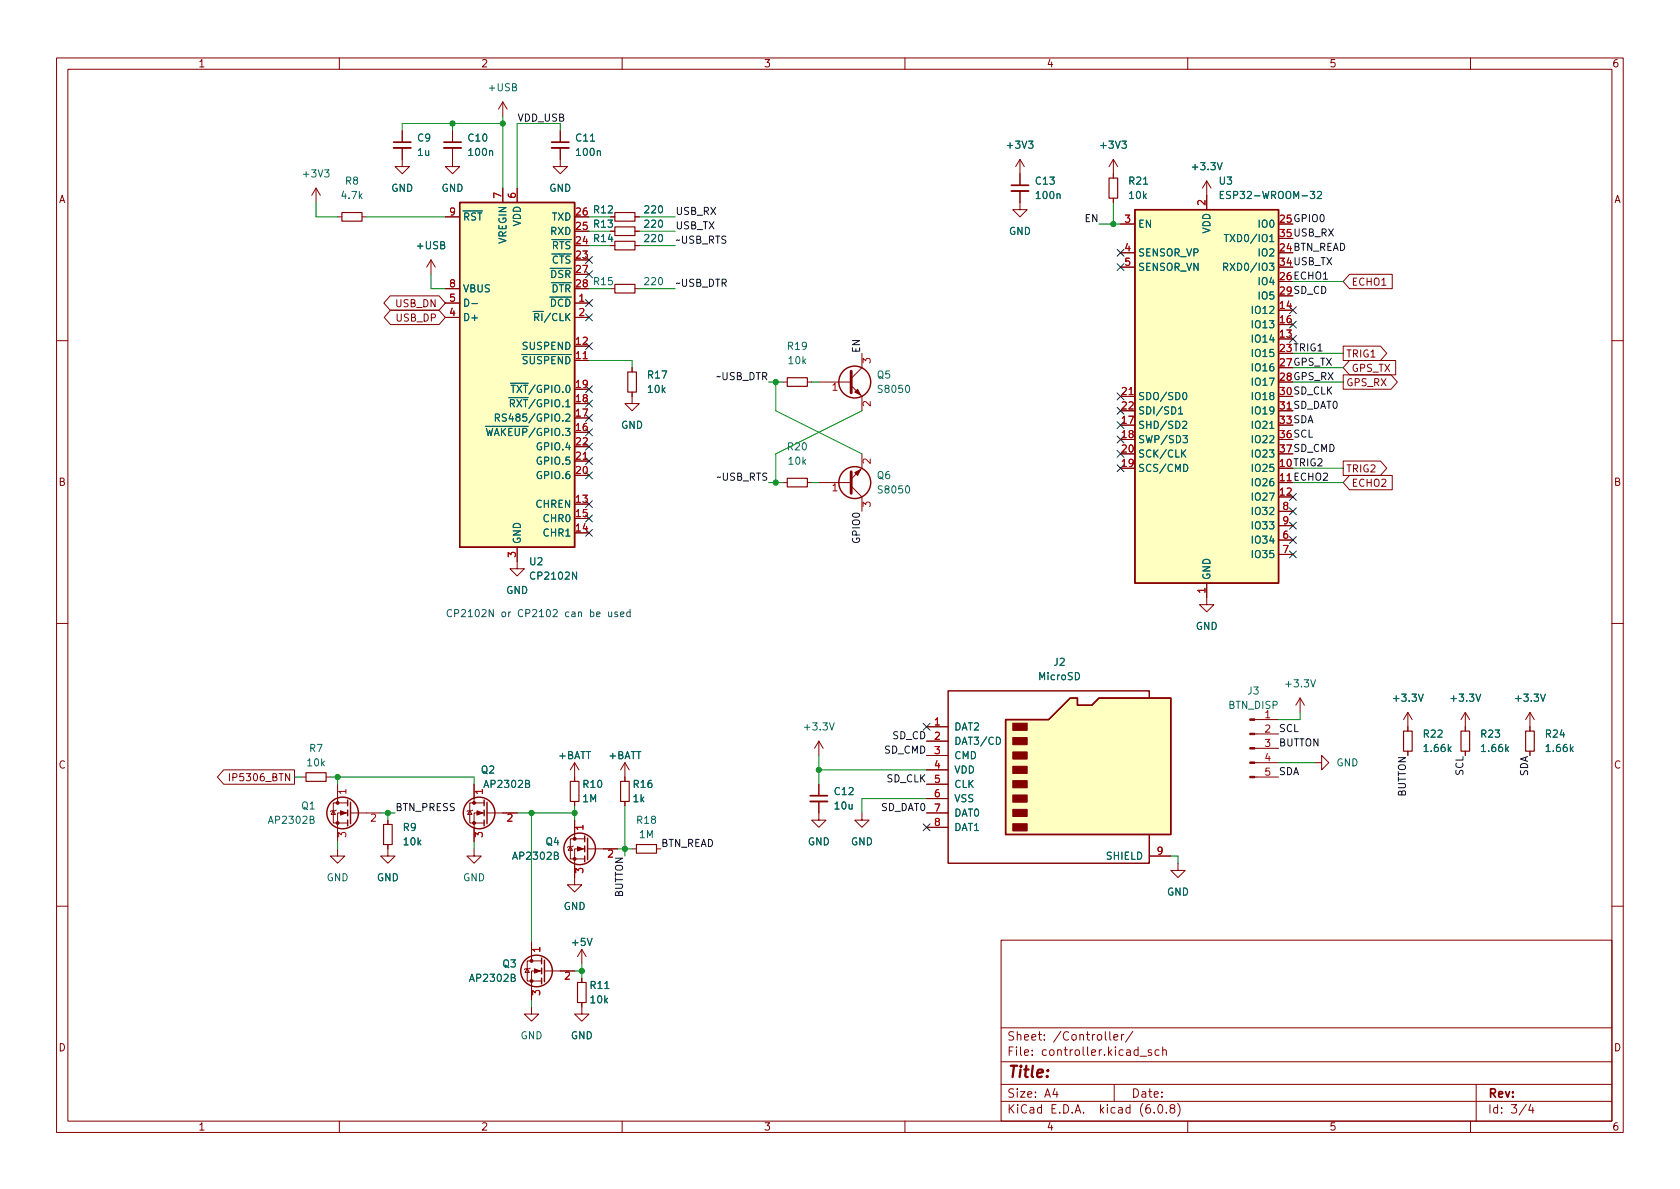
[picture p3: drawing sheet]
<svg xmlns="http://www.w3.org/2000/svg" width="297mm" height="210mm" viewBox="0 0 297 210" stroke-linecap="round" stroke-linejoin="round" font-family="sans-serif">
<g fill="none" stroke="#840000" stroke-width=".18">
<path d="M10 10.2h277v190.1h-277zM12 12.2h273v186.1h-273zM60 10.2v2M88.9 18l-.8 1.3M88.9 18v2.6M88.9 18l.8 1.3M110 10.2v2M160 10.2v2M210 10.2v2M260 10.2v2M55.9 33.3l-.8 1.2M55.9 33.3v2.5"/>
<path d="M55.9 33.3l.7 1.2M59.7 38.3h.8M64 38.3h.8M71.1 26.2v3.3h1.3l-1.3 1.2-1.3-1.2h1.3M71.1 23.1v2M78.7 38.3h2.6M80 26.2v3.3h1.3l-1.3 1.2-1.3-1.2h1.3M80 23.1v2M88.9 33.3v2.5M91.4 33.3v2.5M99.1 26.2v3.3h1.2l-1.2 1.2-1.3-1.2h1.3M99.1 23.1v2"/>
<path d="M112.3 38.3h.7M180.3 33.8v3.3h1.3l-1.3 1.2-1.2-1.2h1.2M180.3 28.2l-.7 1.3M180.3 28.2v4.6M180.3 28.2l.8 1.3M196.8 28.2l-.7 1.3M196.8 28.2v3.3M196.8 35v.8M196.8 28.2l.8 1.3M198.1 39.6h2.6M213.4 32l-.8 1.3M213.4 32v5.1"/>
<path d="M213.4 32l.7 1.3M69 52.3h8.6l1.1 1.3-1.1 1.3h-8.6l-1.1-1.3zM69 54.9h8.6l1.1 1.2-1.1 1.3h-8.6l-1.1-1.3zM76.2 46l-.8 1.2M76.2 46v2.5M76.2 46l.8 1.2M78.7 53.6h2.6M78.7 56.1h2.6M78.7 51h2.6M101.6 53.6h2.5M101.6 56.1h2.5M112.3 43.4h.7"/>
<path d="M112.3 51h.7M112.3 40.9h.7M198.1 44.7h2.6M198.1 47.2h2.6M238.6 48.5h7.6v2.5h-7.6l-1.1-1.2zM10 60.2h2M101.6 63.7h2.5M111.8 69.3v2.1h1.2l-1.2 1.2-1.3-1.2h1.3M111.8 65v.8M138.4 67.6h.8M142.7 67.6h.8M144.8 67.6h5.7"/>
<path d="M150.5 68.2l1.9 1.9v2.5M152.4 62.5v2.5l-1.9 1.9M198.1 70.1h2.6M237.5 66.3h8.5l1.1 1.3-1.1 1.2h-8.5zM237.5 61.2h6.6l1.1 1.3-1.1 1.2h-6.6zM238.6 63.7h8.2v2.6h-8.2l-1.1-1.3zM285 60.2h2M91.4 96.8v3.8h1.3l-1.3 1.2-1.2-1.2h1.2M101.6 81.5h2.5M138.4 85.3h.8M142.7 85.3h.8M144.8 85.3h5.7"/>
<path d="M150.5 86l1.9 1.9v2.5M152.4 80.3v2.5l-1.9 1.9M226.1 95.5h2.5M226.1 98h2.5M226.1 90.4h2.5M226.1 93h2.5M237.5 81.5h6.6l1.1 1.3-1.1 1.3h-6.6zM238.6 84.1h7.6v2.5h-7.6l-1.1-1.3zM10 110.2h2M213.4 103.1v3.8h1.2l-1.2 1.3-1.3-1.3h1.3M285 110.2h2M39.6 136.1h12.5v2.6h-12.5l-1.2-1.3z"/>
<path d="M40.6 136.8v1.3M53.3 137.4h.8M57.7 137.4h.7M59.7 138.7v3.3M83.8 138.7v3.3M101.6 134.9v3.3M101.6 134.9l-.8 1.2M101.6 134.9l.8 1.2M110.5 134.9l-.8 1.2M110.5 134.9v3.3M110.5 134.9l.8 1.2M144.8 131.1l-.8 1.2"/>
<path d="M144.8 131.1v2.5M144.8 138.7v2M144.8 131.1l.7 1.2M163.8 128.5h3.8M163.8 131.1h3.8M163.8 133.6h3.8M163.8 136.1h3.8M163.8 138.7h3.8M221.8 137.4h4.3M221.8 134.9h4.3M221.8 132.3h4.3M221.8 129.8h4.3"/>
<path d="M221.8 127.2h4.3M229.9 123.4l-.8 1.3M229.9 123.4v2.6M229.9 123.4l.7 1.3M232.4 134.9h1.3v-1.3l1.2 1.3-1.2 1.2v-1.2M248.9 126v3.3M248.9 132.8v.8M248.9 126l-.7 1.2M248.9 126l.8 1.2M259.1 126l-.8 1.2M259.1 126v3.3M259.1 132.8v.8"/>
<path d="M259.1 126l.7 1.2M270.5 126v3.3M270.5 132.8v.8M270.5 126l-.8 1.2M270.5 126l.8 1.2M58.9 143.4l.4 .6h-.8zM59.4 143.3l-.1 .1h-.8l-.1 .1M59.7 150.1v1.3h1.3l-1.3 1.2-1.3-1.2h1.3M61.5 143.8h-1.8v5M61.5 142h-2.6v3.5h2.6M62 143.8h5.3M68.6 149.3v2.1h1.2l-1.2 1.2-1.3-1.2h1.3"/>
<path d="M68.6 145v.8M83.1 143.4l.3 .6h-.7zM83.6 143.3l-.2 .1h-.7l-.2 .1M83.8 150.1v1.3h1.3l-1.3 1.2-1.3-1.2h1.3M85.6 143.8h-1.8v5M85.6 142h-2.5v3.5h2.5M86.1 143.8h5.3M100.8 149.7l.4 .7h-.7zM101.3 149.6l-.1 .1h-.7l-.2 .2M101.6 141.7v.8M101.6 145v3.3M103.4 150.1h-1.8v6.4h1.3l-1.3 1.2-1.3-1.2h1.3"/>
<path d="M103.4 148.3h-2.6v3.6h2.6M103.9 150.1h5.3M110.5 141.7v.8M111.8 150.1h.7M116.1 150.1h.7M144.8 141.7v3.3h1.2l-1.2 1.3-1.3-1.3h1.3M152.4 143.8v1.2h1.3l-1.3 1.3-1.3-1.3h1.3M163.8 143.8h3.8M163.8 141.2h3.8M163.8 146.3h3.8M203.2 151.4h3.8M208.3 152.6v1.3h1.2l-1.2 1.3-1.3-1.3h1.3"/>
<path d="M10 160.2h2M93.2 171.3l.4 .7h-.8zM93.7 171.2l-.1 .1h-.8l-.1 .1M94 178v1.3h1.2l-1.2 1.3-1.3-1.3h1.3M94 166.6v3.3M95.8 171.7h-1.8v5.1M95.8 169.9h-2.6v3.6h2.6M96.3 171.7h5.3M102.9 177.3v2h1.2l-1.2 1.3-1.3-1.3h1.3M102.9 167.9l-.8 1.3M102.9 167.9v2.5M102.9 173v.7"/>
<path d="M102.9 167.9l.7 1.3M177 166.3h108v32h-108zM285 160.2h2M60 198.3v2M110 198.3v2M160 198.3v2M177 194.8h108M177 191.8h108M177 187.8h108M177 181.8h108M186.5 192.5l-.4 1h1M186.9 193v1"/>
<path d="M195.4 182.4v1.3l.2 .2M196.2 182.4v1.3l.2 .2M196.9 183.4l.7-.1v-.3l-.5-.1-.2 .2 .1 .8h.6M197 191.8v3M198.3 182.9v1M198.7 182.9l-.3 .1-.1 .2M200.3 182.4l-1.3 1.9M201.6 186.8h1.1M203.6 185.7l-.4-.1-.2 .2 .1 .3 .5 .1v.4h-.6M204.1 196.7v.1M204.9 195.4l.2-.1a.81 .81 0 0 1 .6 .7 .81 .81 0 0 1-.3 .8h-.2a.81 .81 0 0 1-.6-.6 .81 .81 0 0 1 .3-.8zM204.9 185.7l-.4-.1-.3 .3v.4l.2 .3h.5"/>
<path d="M205.6 185.8l.2-.2 .3 .1 .1 .9M205.6 185.1v1.5M206.2 196.7v.1M207.1 196l-.2-.3v-.2l.2-.2 .5 .1 .1 .2-.1 .2-.6 .2-.1 .3v.4l.2 .1h.5l.1-.3-.1-.4-.2-.1M208.2 195.1a1.72 1.72 0 0 1 0 2.3M210 198.3v2M260 198.3v2M261 191.8v6.5M269.9 195.3l-1.3 1.9M270.6 195.3l-.3 1h.9M271 195.8v1"/>
</g>
<g fill="none" stroke="#840000" stroke-width=".2">
<path d="M60.5 37.6h3.5v1.5h-3.5zM108.7 37.6h3.6v1.5h-3.6zM196.1 31.5h1.5v3.5h-1.5zM108.7 42.7h3.6v1.5h-3.6zM108.7 40.1h3.6v1.6h-3.6zM108.7 50.3h3.6v1.5h-3.6zM111 65.8h1.5v3.5h-1.5zM139.2 66.8h3.5v1.5h-3.5zM139.2 84.6h3.5v1.5h-3.5zM54.1 136.6h3.6v1.6h-3.6zM100.8 138.2h1.6v3.5h-1.6zM109.7 138.2h1.6v3.5h-1.6z"/>
<path d="M248.2 129.3h1.5v3.5h-1.5zM258.3 129.3h1.5v3.5h-1.5zM269.7 129.3h1.6v3.5h-1.6zM67.8 145.8h1.5v3.5h-1.5zM112.5 149.3h3.6v1.6h-3.6zM102.1 173.7h1.5v3.6h-1.5z"/>
</g>
<path d="M69.6 26.2h3M78.5 26.2h3M97.5 26.2h3.1M178.8 33.8h3.1M143.3 141.7h3" fill="none" stroke="#840000" stroke-width=".33"/>
<path d="M69.6 25.1h3M78.5 25.1h3M97.5 25.1h3.1M178.8 32.8h3.1M143.3 140.7h3" fill="none" stroke="#840000" stroke-width=".3"/>
<path d="M150.5 65.7v3.8M150.5 83.4v3.8" fill="none" stroke="#840000" stroke-width=".51"/>
<g fill="#840000" stroke="#840000" stroke-width=".18">
<path d="M151.1 69.3l.5-.5 .5 1z"/>
<path d="M151.1 83.6l1-.5-.5 1z"/>
<path d="M221 137.3h.8v.2h-.8z"/>
<path d="M221 134.7h.8v.3h-.8z"/>
<path d="M221 132.2h.8v.3h-.8z"/>
<path d="M221 129.7h.8v.2h-.8z"/>
<path d="M221 127.1h.8v.3h-.8z"/>
<path d="M102.1 149.7l1 .4-1 .4z"/>
<path d="M94.5 171.3l1 .4-1 .4z"/>
<path d="M84.3 143.4l1 .4-1 .3z"/>
<path d="M179.1 145.7h2.5v1.2h-2.5z"/>
<path d="M179.1 143.1h2.5v1.3h-2.5z"/>
<path d="M179.1 140.6h2.5v1.3h-2.5z"/>
<path d="M179.1 138h2.5v1.3h-2.5z"/>
<path d="M179.1 135.5h2.5v1.3h-2.5z"/>
<path d="M179.1 133h2.5v1.2h-2.5z"/>
<path d="M179.1 130.4h2.5v1.3h-2.5z"/>
<path d="M179.1 127.9h2.5v1.3h-2.5z"/>
<path d="M60.2 143.4l1 .4-1 .3z"/>
<circle cx="101.6" cy="151.9" r=".25"/>
<circle cx="101.6" cy="148.3" r=".25"/>
<circle cx="94" cy="173.5" r=".25"/>
<circle cx="94" cy="169.9" r=".25"/>
<circle cx="83.8" cy="145.5" r=".25"/>
<circle cx="83.8" cy="142" r=".25"/>
<circle cx="59.7" cy="145.5" r=".25"/>
<circle cx="59.7" cy="142" r=".25"/>
</g>
<g fill="none" stroke="#840000" stroke-width=".25">
<path d="M81.3 35.8h20.3v61h-20.3zM200.7 37.1h25.4v66h-25.4zM177.8 127.2h7.6l3.8-3.8h1.3v1.3h2.5l1.3-1.3h12.7v24.2h-29.2zM203.2 123.4v-1.2h-35.6v30.4h35.6v-5M61.5 141.5v1M61.5 143.3v1M61.5 145v1M62 141.9v3.8M85.6 141.5v1M85.6 143.3v1M85.6 145v1M86.1 141.9v3.8"/>
<path d="M103.4 147.8v1M103.4 149.6v1M103.4 151.4v1M103.9 148.2v3.8M95.8 169.4v1M95.8 171.2v1M95.8 173v1M96.3 169.8v3.8"/>
<circle cx="151.1" cy="67.6" r="2.82"/>
<circle cx="151.1" cy="85.3" r="2.82"/>
<circle cx="60.6" cy="143.8" r="2.79"/>
<circle cx="84.7" cy="143.8" r="2.79"/>
<circle cx="102.5" cy="150.1" r="2.79"/>
<circle cx="94.9" cy="171.7" r="2.79"/>
</g>
<g fill="#ffffc2" stroke="#ffffc2" stroke-width=".18">
<path d="M200.7 37.1h25.4v66h-25.4z"/>
<path d="M81.3 35.8h20.3v61h-20.3z"/>
<path d="M177.8 127.2h7.6l3.8-3.8h1.3v1.3h2.5l1.3-1.3h12.7v24.2h-29.2z"/>
</g>
<g fill="none" stroke="#006464" stroke-width=".18">
<path d="M215.8 34.4h.4M216.4 33.8h-.6v1.3h.6M232.9 34l.5-.2 .3 .4-.8 .9h.8M83.4 53.7h1M216.3 47.2l.6-.1 .2-.1-.1-.3-.7-.2v1.3M216.5 41.5h.7M216.6 47.2l.5 .6M216.8 41.5v1.2M87.6 73.9l.6-.1 .1-.2v-.3l-.7-.1v1.3M87.9 73.9l.4 .6M89.5 73.3l-.5-.1-.1 .1v.4l.5 .2 .1 .3-.2 .3-.5-.1M208.4 72.3l.3-.4v1.3"/>
<path d="M208.4 73.2h.7M209.1 74.6l.5-.1 .2 .3-.8 1h.8M209.2 77h.8l-.5 .5 .4 .1v.6l-.2 .1-.5-.1M209.2 69.5l.2-.1a.68 .68 0 0 1 .4 .6 .68 .68 0 0 1-.4 .7l-.2-.1-.1-.4zM209.7 79.6l-.8 .7M209.1 80.1l.6 .7M209.3 82.1a.64 .64 0 0 1 .7 .6 .64 .64 0 0 1-.7 .7zM176.2 130.4a.64 .64 0 0 1 .7 .6 .64 .64 0 0 1-.7 .6z"/>
</g>
<path d="M127.3 66.5l-.6 .2M127.4 84.3l-.6 .1" fill="none" stroke="#0f0f0f" stroke-width=".18"/>
<path d="M105.5 108.6l.6-.1-.1-.2-.3-.1-.2 .2v.6h.5M107.6 108.2l.1 .8 .3 .1 .1-.2M108.1 108.2v.9M109.2 108.3l-.3-.1-.2 .2 .1 .2 .4 .1v.3h-.5M109.7 108.6l.6-.1v-.2l-.4-.1-.2 .2 .1 .6h.5M111.4 108.3l-.3-.1-.3 .3 .1 .5h.5M111.4 107.8v1.3" fill="none" stroke="#0000c2" stroke-width=".18"/>
<g fill="none" stroke="#009600" stroke-width=".18">
<path d="M55.9 35.8v2.5h3.8M64.8 38.3h13.9M80 21.8v1.3M88.9 21.8h-17.8v1.3M88.9 20.6v12.7M99.1 23.1v-1.3h-7.7v11.5M104.1 38.3h3.8M113 38.3h6.4M194.3 39.6h3.8M196.8 35.8v3.8M76.2 48.5v2.5h2.5M104.1 51h3.8"/>
<path d="M104.1 43.4h3.8M104.1 40.9h3.8M113 51h6.4M113 43.4h6.4M113 40.9h6.4M228.6 49.8h8.9M104.1 63.7h7.7v1.3M138.4 67.6h-1.2v5l15.2 7.7M143.5 67.6h1.3M152.4 72.6l-15.2 7.7v5h1.2M228.6 67.6h8.9M228.6 65h8.9"/>
<path d="M228.6 62.5h8.9M143.5 85.3h1.3M228.6 85.3h8.9M228.6 82.8h8.9M52.1 137.4h1.2M58.4 137.4h25.4v1.3M59.7 137.4v1.3M144.8 133.6v5.1M144.8 136.1h19M226.1 134.9h6.3M229.9 126v1.2h-3.8M59.7 148.8v1.3"/>
<path d="M67.3 143.8h2.5M68.6 143.8v1.2M83.8 148.8v1.3M91.4 143.8h10.2M94 143.8v22.8M101.6 142.5v2.5M109.2 150.1h2.6M110.5 142.5v8.9M163.8 141.2h-11.4v2.6M207 151.4h1.3v1.2M94 176.8v1.2M101.6 171.7h1.3"/>
<path d="M102.9 170.4v2.6"/>
</g>
<g fill="none" stroke="#000084" stroke-width=".18">
<path d="M103.5 47.9l1.2 1.2M103.5 45.4l1.2 1.2M103.5 55.5l1.2 1.2M103.5 53l1.2 1.2M104.7 47.9l-1.2 1.2M104.7 45.4l-1.2 1.2M104.7 55.5l-1.2 1.2M104.7 53l-1.2 1.2M197.5 46.6l1.2 1.2M197.5 44.1l1.2 1.2M198.7 46.6l-1.2 1.2M198.7 44.1l-1.2 1.2"/>
<path d="M228 59.3l1.2 1.2M228 56.8l1.2 1.2M228 54.2l1.2 1.3M229.2 59.3l-1.2 1.2M229.2 56.8l-1.2 1.2M229.2 54.2l-1.2 1.3M103.5 75.8l1.2 1.3M103.5 60.6l1.2 1.2M103.5 78.4l1.2 1.2M103.5 73.3l1.2 1.2M103.5 70.8l1.2 1.2M103.5 68.2l1.2 1.2"/>
<path d="M104.7 75.8l-1.2 1.3M104.7 60.6l-1.2 1.2M104.7 78.4l-1.2 1.2M104.7 73.3l-1.2 1.2M104.7 70.8l-1.2 1.2M104.7 68.2l-1.2 1.2M197.5 69.5l1.2 1.2M197.5 72l1.2 1.2M197.5 79.6l1.2 1.3M197.5 74.6l1.2 1.2M197.5 77.1l1.2 1.2M198.7 69.5l-1.2 1.2"/>
<path d="M198.7 72l-1.2 1.2M198.7 79.6l-1.2 1.3M198.7 74.6l-1.2 1.2M198.7 77.1l-1.2 1.2M103.5 91.1l1.2 1.2M103.5 93.6l1.2 1.2M103.5 88.5l1.2 1.3M103.5 83.5l1.2 1.2M103.5 80.9l1.2 1.2M104.7 91.1l-1.2 1.2M104.7 93.6l-1.2 1.2M104.7 88.5l-1.2 1.3"/>
<path d="M104.7 83.5l-1.2 1.2M104.7 80.9l-1.2 1.2M197.5 82.2l1.2 1.2M198.7 82.2l-1.2 1.2M228 94.9l1.2 1.2M228 92.3l1.2 1.3M228 89.8l1.2 1.2M228 97.4l1.2 1.2M228 87.3l1.2 1.2M229.2 94.9l-1.2 1.2M229.2 92.3l-1.2 1.3M229.2 89.8l-1.2 1.2"/>
<path d="M229.2 97.4l-1.2 1.2M229.2 87.3l-1.2 1.2M163.2 127.9l1.2 1.2M164.4 127.9l-1.2 1.2M163.2 145.7l1.2 1.2M164.4 145.7l-1.2 1.2"/>
</g>
<g fill="#009600" stroke="#009600" stroke-width=".18">
<circle cx="59.7" cy="137.4" r=".46"/>
<circle cx="68.6" cy="143.8" r=".46"/>
<circle cx="101.6" cy="143.8" r=".46"/>
<circle cx="102.9" cy="171.7" r=".46"/>
<circle cx="94" cy="143.8" r=".46"/>
<circle cx="196.8" cy="39.6" r=".46"/>
<circle cx="137.2" cy="85.3" r=".46"/>
<circle cx="137.2" cy="67.6" r=".46"/>
<circle cx="80" cy="21.8" r=".46"/>
<circle cx="88.9" cy="21.8" r=".46"/>
<circle cx="144.8" cy="136.1" r=".46"/>
<circle cx="110.5" cy="150.1" r=".46"/>
</g>
<text font-size="2.8" fill="#840000" x="178" y="190.6">Title:</text>
<g font-size="2.1" fill="#840000">
<text x="178" y="184">Sheet: /Controller/</text>
<text x="178" y="186.7">File: controller.kicad_sch</text>
<text x="178" y="196.9">KiCad E.D.A. kicad (6.0.8)</text>
<text x="178" y="194.1">Size: A4</text>
<text x="200" y="194.1">Date:</text>
<text x="263" y="194.1">Rev:</text>
<text x="263" y="196.9">Id: 3/4</text>
</g>
<g font-size="1.8" fill="#840000">
<text x="35" y="11.9">1</text>
<text x="85" y="11.9">2</text>
<text x="135" y="11.9">3</text>
<text x="185" y="11.9">4</text>
<text x="235" y="11.9">5</text>
<text x="285" y="11.9">6</text>
<text x="10.3" y="35.9">A</text>
<text x="285.3" y="35.9">A</text>
<text x="238.9" y="50.5">ECHO1</text>
<text x="70" y="54.3">USB_DN</text>
<text x="70.1" y="56.9">USB_DP</text>
<text x="238" y="63.2">TRIG1</text>
<text x="238.9" y="65.7">GPS_TX</text>
<text x="238" y="68.3">GPS_RX</text>
<text x="226.3" y="72.4">31SD_DAT0</text>
<text x="238" y="83.5">TRIG2</text>
<text x="10.3" y="85.9">B</text>
<text x="226.3" y="85.1">11ECHO2</text>
<text x="238.9" y="86.1">ECHO2</text>
<text x="285.3" y="85.9">B</text>
<text x="10.3" y="135.9">C</text>
<text x="285.3" y="135.9">C</text>
<text x="41.4" y="138.1">IP5306_BTN</text>
<text x="10.3" y="185.9">D</text>
<text x="285.3" y="185.9">D</text>
<text x="35" y="199.9">1</text>
<text x="85" y="199.9">2</text>
<text x="135" y="199.9">3</text>
<text x="185" y="199.9">4</text>
<text x="235" y="199.9">5</text>
<text x="285" y="199.9">6</text>
</g>
<g font-size="1.8" fill="#006464">
<text x="86.5" y="16.1">+USB</text>
<text x="73.8" y="25">C9</text>
<text x="73.9" y="27.6">1u</text>
<text x="82.9" y="25">C10</text>
<text x="83" y="27.6">100n</text>
<text x="101.9" y="25">C11</text>
<text x="102.1" y="27.6">100n</text>
<text x="178.3" y="26.3">+3V3</text>
<text x="194.8" y="26.3">+3V3</text>
<text x="53.8" y="31.4">+3V3</text>
<text x="60.5" y="35.2">4.7k</text>
<text x="61.1" y="32.6">R8</text>
<text x="69.2" y="33.9">GND</text>
<text x="78" y="33.9">GND</text>
<text x="97.1" y="33.9">GND</text>
<text x="183.2" y="32.6">C13</text>
<text x="183.3" y="35.2">100n</text>
<text x="199.7" y="32.6">R21</text>
<text x="199.7" y="35.2">10k</text>
<text x="211" y="30.1">+3.3V</text>
<text x="215.6" y="32.6">U3</text>
<text x="216.8" y="35.2">ESP32-WROOM-32</text>
<text x="81.8" y="39">~{RST}</text>
<text x="92.1" y="40.1" transform="rotate(-90 92.1 40.1)">VDD</text>
<text x="97.4" y="41.5">RXD</text>
<text x="97.6" y="39">TXD</text>
<text x="114.1" y="37.7">220</text>
<text x="114.1" y="40.3">220</text>
<text x="178.4" y="41.5">GND</text>
<text x="201.2" y="40.3">EN</text>
<text x="214" y="41.3" transform="rotate(-90 214 41.3)">VDD</text>
<text x="222.7" y="40.3">IO0</text>
<text x="73.8" y="44.1">+USB</text>
<text x="89.5" y="43.1" transform="rotate(-90 89.5 43.1)">VREGIN</text>
<text x="96.2" y="46.6">~{CTS}</text>
<text x="96.2" y="44.1">~{RTS}</text>
<text x="114.1" y="42.8">220</text>
<text x="201.2" y="45.3">SENSOR_VP</text>
<text x="201.2" y="47.9">SENSOR_VN</text>
<text x="217.5" y="47.9">RXD0/IO3</text>
<text x="217.7" y="42.8">TXD0/IO1</text>
<text x="222.7" y="45.3">IO2</text>
<text x="81.8" y="51.7">VBUS</text>
<text x="96" y="49.1">~{DSR}</text>
<text x="96.1" y="51.7">~{DTR}</text>
<text x="101.9" y="50.8">28 R15</text>
<text x="114.1" y="50.4">220</text>
<text x="222.7" y="50.4">IO4</text>
<text x="222.7" y="53">IO5</text>
<text x="81.8" y="56.8">D+</text>
<text x="81.8" y="54.2">D-</text>
<text x="93.8" y="56.8">~{RI}/CLK</text>
<text x="95.9" y="54.2">~{DCD}</text>
<text x="221.7" y="55.5">IO12</text>
<text x="221.7" y="58">IO13</text>
<text x="91.2" y="64.4">~{SUSPEND}</text>
<text x="92.5" y="61.8">SUSPEND</text>
<text x="139.3" y="61.8">R19</text>
<text x="139.5" y="64.4">10k</text>
<text x="221.7" y="60.6">IO14</text>
<text x="221.7" y="63.1">IO15</text>
<text x="221.7" y="65.7">IO16</text>
<text x="90" y="69.5">~{TXT}/GPIO.0</text>
<text x="114.6" y="66.9">R17</text>
<text x="114.6" y="69.5">10k</text>
<text x="155.1" y="66.9">Q5</text>
<text x="155.5" y="69.5">S8050</text>
<text x="201.2" y="70.7">SDO/SD0</text>
<text x="221.7" y="68.2">IO17</text>
<text x="221.7" y="70.7">IO18</text>
<text x="85.5" y="77.1">~{WAKEUP}/GPIO.3</text>
<text x="89.3" y="74.5">RS485/GPIO.2</text>
<text x="89.8" y="72">~{RXT}/GPIO.1</text>
<text x="109.8" y="75.8">GND</text>
<text x="201.2" y="75.8">SHD/SD2</text>
<text x="201.2" y="73.3">SDI/SD1</text>
<text x="221.7" y="73.3">IO19</text>
<text x="221.7" y="75.8">IO21</text>
<text x="95.2" y="82.2">GPIO.5</text>
<text x="95.2" y="79.6">GPIO.4</text>
<text x="139.3" y="79.6">R20</text>
<text x="139.5" y="82.2">10k</text>
<text x="201.2" y="78.4">SWP/SD3</text>
<text x="201.2" y="83.4">SCS/CMD</text>
<text x="201.2" y="80.9">SCK/CLK</text>
<text x="221.7" y="83.4">IO25</text>
<text x="221.7" y="78.4">IO22</text>
<text x="221.7" y="80.9">IO23</text>
<text x="94.8" y="89.8">CHREN</text>
<text x="95.2" y="84.7">GPIO.6</text>
<text x="155.1" y="84.7">Q6</text>
<text x="155.5" y="87.2">S8050</text>
<text x="221.7" y="86">IO26</text>
<text x="221.7" y="88.5">IO27</text>
<text x="96.3" y="94.9">CHR1</text>
<text x="96.3" y="92.3">CHR0</text>
<text x="221.7" y="91.1">IO32</text>
<text x="221.7" y="93.6">IO33</text>
<text x="92.1" y="96.3" transform="rotate(-90 92.1 96.3)">GND</text>
<text x="93.7" y="99.9">U2</text>
<text x="221.7" y="96.1">IO34</text>
<text x="221.7" y="98.7">IO35</text>
<text x="89.5" y="105">GND</text>
<text x="94.1" y="102.5">CP2102N</text>
<text x="214" y="102.6" transform="rotate(-90 214 102.6)">GND</text>
<text x="211.4" y="111.4">GND</text>
<text x="186.3" y="117.7">J2</text>
<text x="183.7" y="120.3">MicroSD</text>
<text x="217.2" y="125.3">BTN_DISP</text>
<text x="220.6" y="122.8">J3</text>
<text x="227.5" y="121.5">+3.3V</text>
<text x="246.6" y="124.1">+3.3V</text>
<text x="256.7" y="124.1">+3.3V</text>
<text x="268.2" y="124.1">+3.3V</text>
<text x="142.4" y="129.2">+3.3V</text>
<text x="168.7" y="129.2">DAT2</text>
<text x="168.7" y="131.7">DAT3/CD</text>
<text x="251.8" y="130.4">R22</text>
<text x="261.9" y="130.4">R23</text>
<text x="273.4" y="130.4">R24</text>
<text x="54.4" y="135.5">10k</text>
<text x="54.7" y="133">R7</text>
<text x="85.1" y="136.8">Q2</text>
<text x="98.7" y="134.2">+BATT</text>
<text x="107.6" y="134.2">+BATT</text>
<text x="168.7" y="134.2">CMD</text>
<text x="168.7" y="136.8">VDD</text>
<text x="236.3" y="135.5">GND</text>
<text x="252" y="133">1.66k</text>
<text x="262.1" y="133">1.66k</text>
<text x="273.5" y="133">1.66k</text>
<text x="53.4" y="143.1">Q1</text>
<text x="85.8" y="139.3">AP2302B</text>
<text x="103.1" y="141.9">1M</text>
<text x="103.2" y="139.3">R10</text>
<text x="112" y="141.9">1k</text>
<text x="112.1" y="139.3">R16</text>
<text x="147.6" y="140.6">C12</text>
<text x="147.7" y="143.1">10u</text>
<text x="168.7" y="139.3">CLK</text>
<text x="168.7" y="141.9">VSS</text>
<text x="47.7" y="145.7">AP2302B</text>
<text x="71.3" y="146.9">R9</text>
<text x="71.4" y="149.5">10k</text>
<text x="96.5" y="149.5">Q4</text>
<text x="112.7" y="145.7">R18</text>
<text x="113.1" y="148.2">1M</text>
<text x="142.8" y="149.5">GND</text>
<text x="150.4" y="149.5">GND</text>
<text x="168.7" y="144.4">DAT0</text>
<text x="168.7" y="146.9">DAT1</text>
<text x="57.7" y="155.8">GND</text>
<text x="66.6" y="155.8">GND</text>
<text x="81.9" y="155.8">GND</text>
<text x="90.9" y="152">AP2302B</text>
<text x="195.7" y="152">SHIELD</text>
<text x="99.6" y="160.9">GND</text>
<text x="206.3" y="158.4">GND</text>
<text x="101.3" y="167.3">+5V</text>
<text x="83.3" y="173.6">AP2302B</text>
<text x="88.9" y="171.1">Q3</text>
<text x="104.4" y="174.9">R11</text>
<text x="104.5" y="177.4">10k</text>
<text x="92" y="183.8">GND</text>
<text x="100.9" y="183.8">GND</text>
</g>
<g font-size="1.8" fill="#0f0f0f">
<text x="91.4" y="21.5">VDD_USB</text>
<text x="119.4" y="40.5">USB_TX</text>
<text x="119.4" y="38">USB_RX</text>
<text x="191.9" y="39.3">EN</text>
<text x="226.3" y="39.4">25GPIO0</text>
<text x="226.3" y="41.9">35USB_RX</text>
<text x="119.4" y="43.1">~USB_RTS</text>
<text x="226.3" y="44.4">24BTN_READ</text>
<text x="226.3" y="47">34USB_TX</text>
<text x="119.4" y="50.7">~USB_DTR</text>
<text x="226.3" y="49.5">26ECHO1</text>
<text x="226.3" y="52.1">29SD_CD</text>
<text x="152.1" y="62.5" transform="rotate(-90 152.1 62.5)">EN</text>
<text x="226.3" y="62.2">23TRIG1</text>
<text x="226.3" y="64.8">27GPS_TX</text>
<text x="226.3" y="67.3">28GPS_RX</text>
<text x="226.3" y="69.8">30SD_CLK</text>
<text x="226.3" y="74.9">33SDA</text>
<text x="226.3" y="77.5">36SCL</text>
<text x="226.3" y="82.5">10TRIG2</text>
<text x="226.3" y="80">37SD_CMD</text>
<text x="152.1" y="95.8" transform="rotate(-90 152.1 95.8)">GPIO0</text>
<text x="157.8" y="130.7">SD_CD</text>
<text x="226.1" y="129.4">SCL</text>
<text x="226.1" y="132">BUTTON</text>
<text x="156.4" y="133.2">SD_CMD</text>
<text x="226.1" y="137.1">SDA</text>
<text x="258.7" y="137.1" transform="rotate(-90 258.7 137.1)">SCL</text>
<text x="270.2" y="137.3" transform="rotate(-90 270.2 137.3)">SDA</text>
<text x="69.8" y="143.4">BTN_PRESS</text>
<text x="155.8" y="143.4">SD_DAT0</text>
<text x="156.8" y="138.3">SD_CLK</text>
<text x="248.6" y="141" transform="rotate(-90 248.6 141)">BUTTON</text>
<text x="116.8" y="149.8">BTN_READ</text>
<text x="110.1" y="158.7" transform="rotate(-90 110.1 158.7)">BUTTON</text>
</g>
<g font-size="1.8" fill="#a90000">
<text x="88.6" y="35" transform="rotate(-90 88.6 35)">7</text>
<text x="91.2" y="35" transform="rotate(-90 91.2 35)">6</text>
<text x="79.5" y="38.1">9</text>
<text x="101.9" y="40.6">25 R13</text>
<text x="101.9" y="38.1">26 R12</text>
<text x="198.9" y="39.4">3</text>
<text x="213.1" y="36.3" transform="rotate(-90 213.1 36.3)">2</text>
<text x="226.3" y="39.4">25</text>
<text x="226.3" y="41.9">35</text>
<text x="101.9" y="45.7">23</text>
<text x="101.9" y="43.2">24 R14</text>
<text x="198.9" y="44.4">4</text>
<text x="198.9" y="47">5</text>
<text x="226.3" y="44.4">24</text>
<text x="226.3" y="47">34</text>
<text x="79.5" y="53.3">5</text>
<text x="79.5" y="50.8">8</text>
<text x="101.9" y="48.3">27</text>
<text x="101.9" y="50.8">28</text>
<text x="102.4" y="53.3">1</text>
<text x="226.3" y="49.5">26</text>
<text x="226.3" y="52.1">29</text>
<text x="79.5" y="55.9">4</text>
<text x="102.4" y="55.9">2</text>
<text x="226.3" y="59.7">13</text>
<text x="226.3" y="54.6">14</text>
<text x="226.3" y="57.1">16</text>
<text x="101.9" y="63.5">11</text>
<text x="101.9" y="61">12</text>
<text x="153.9" y="64.2" transform="rotate(-90 153.9 64.2)">3</text>
<text x="226.3" y="62.2">23</text>
<text x="226.3" y="64.8">27</text>
<text x="101.9" y="71.1">18</text>
<text x="101.9" y="68.6">19</text>
<text x="147.1" y="69.1">1</text>
<text x="153.9" y="71.9" transform="rotate(-90 153.9 71.9)">2</text>
<text x="198.4" y="69.8">21</text>
<text x="226.3" y="67.3">28</text>
<text x="226.3" y="69.8">30</text>
<text x="101.9" y="76.2">16</text>
<text x="101.9" y="73.7">17</text>
<text x="198.4" y="74.9">17</text>
<text x="198.4" y="77.5">18</text>
<text x="198.4" y="72.4">22</text>
<text x="226.3" y="72.4">31</text>
<text x="226.3" y="74.9">33</text>
<text x="226.3" y="77.5">36</text>
<text x="101.9" y="83.8">20</text>
<text x="101.9" y="81.3">21</text>
<text x="101.9" y="78.7">22</text>
<text x="153.9" y="82" transform="rotate(-90 153.9 82)">2</text>
<text x="198.4" y="82.5">19</text>
<text x="198.4" y="80">20</text>
<text x="226.3" y="82.5">10</text>
<text x="226.3" y="80">37</text>
<text x="101.9" y="88.9">13</text>
<text x="147.1" y="86.9">1</text>
<text x="153.9" y="89.6" transform="rotate(-90 153.9 89.6)">3</text>
<text x="226.3" y="87.6">12</text>
<text x="226.3" y="85.1">11</text>
<text x="101.9" y="94">14</text>
<text x="101.9" y="91.4">15</text>
<text x="226.8" y="95.2">6</text>
<text x="226.8" y="90.2">8</text>
<text x="226.8" y="92.7">9</text>
<text x="91.2" y="98.5" transform="rotate(-90 91.2 98.5)">3</text>
<text x="226.8" y="97.8">7</text>
<text x="213.1" y="104.9" transform="rotate(-90 213.1 104.9)">1</text>
<text x="165.2" y="128.3">1</text>
<text x="165.2" y="130.8">2</text>
<text x="223.7" y="127">1</text>
<text x="223.7" y="129.5">2</text>
<text x="165.2" y="133.3">3</text>
<text x="165.2" y="135.9">4</text>
<text x="223.7" y="132.1">3</text>
<text x="223.7" y="134.6">4</text>
<text x="223.7" y="137.2">5</text>
<text x="61.2" y="140.4" transform="rotate(-90 61.2 140.4)">1</text>
<text x="85.3" y="140.4" transform="rotate(-90 85.3 140.4)">1</text>
<text x="165.2" y="138.4">5</text>
<text x="165.2" y="141">6</text>
<text x="165.2" y="143.5">7</text>
<text x="61.2" y="148.1" transform="rotate(-90 61.2 148.1)">3</text>
<text x="65.5" y="145.3">2</text>
<text x="85.3" y="148.1" transform="rotate(-90 85.3 148.1)">3</text>
<text x="89.7" y="145.3">2</text>
<text x="103.1" y="146.8" transform="rotate(-90 103.1 146.8)">1</text>
<text x="165.2" y="146">8</text>
<text x="103.1" y="154.4" transform="rotate(-90 103.1 154.4)">3</text>
<text x="107.5" y="151.6">2</text>
<text x="204.6" y="151.1">9</text>
<text x="95.5" y="168.4" transform="rotate(-90 95.5 168.4)">1</text>
<text x="99.8" y="173.2">2</text>
<text x="95.5" y="176" transform="rotate(-90 95.5 176)">3</text>
</g>
<g font-size="1.8" fill="#009600">
<text x="127.5" y="67.2">~USB_DTR</text>
<text x="127.6" y="85">~USB_RTS</text>
</g>
<text font-size="1.8" fill="#0000c2" x="78.7" y="109.1">CP2102N or CP2102 can be used</text>
</svg>
